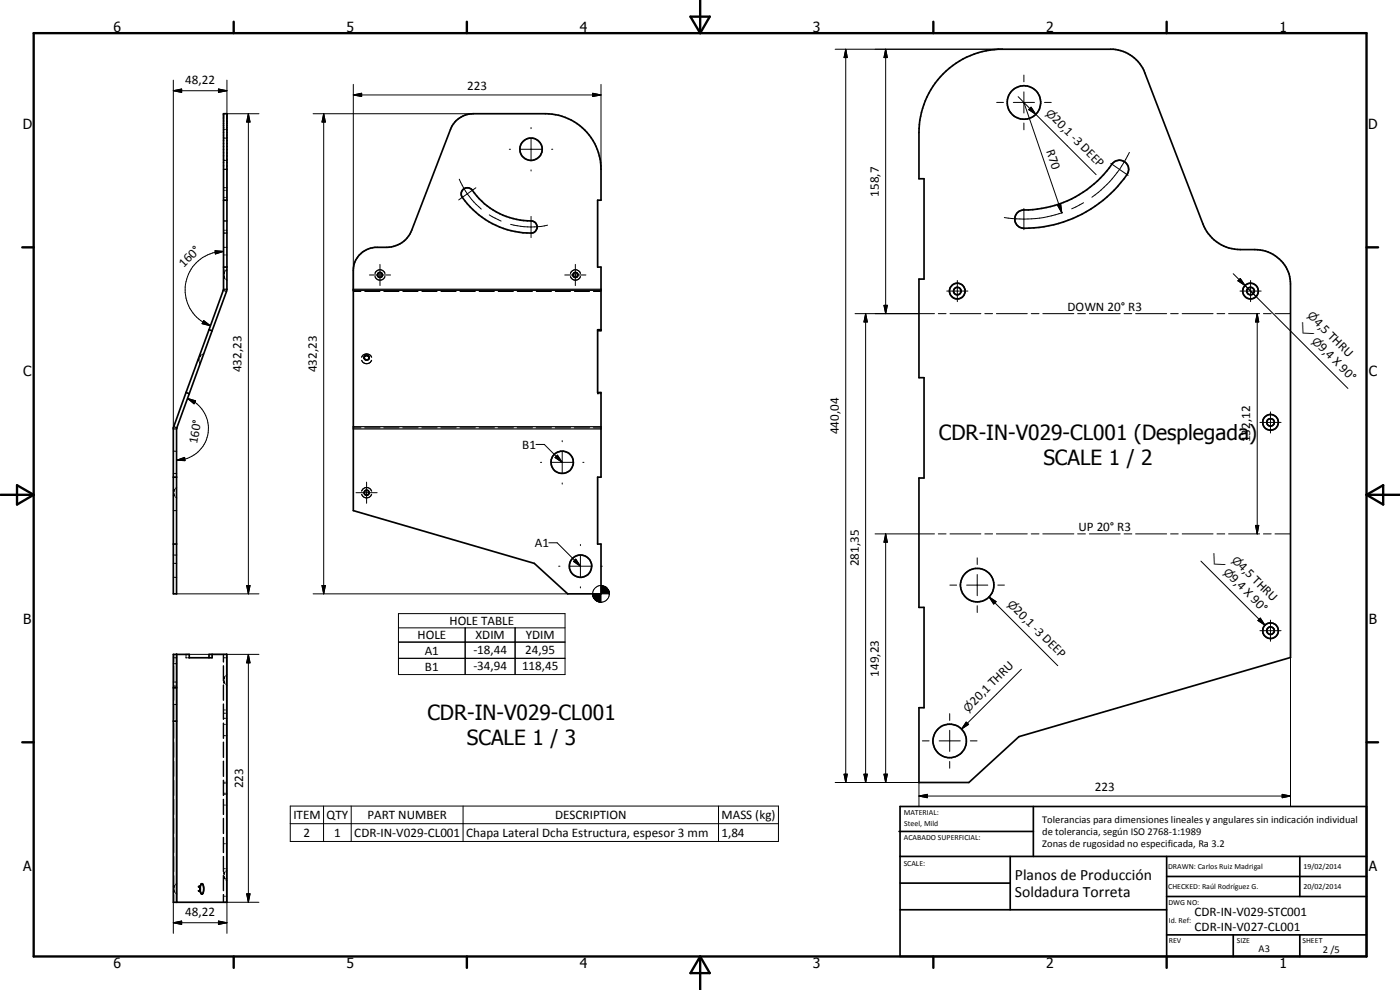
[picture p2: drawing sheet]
<svg xmlns="http://www.w3.org/2000/svg" width="420mm" height="297mm" viewBox="0 0 420 297" stroke-linecap="round" stroke-linejoin="round" font-family="sans-serif">
<g fill="none" stroke="#000" stroke-width=".51">
<path d="M283.1 22.1a24.7 24.7 0 0 1 16.5-7.3h34.5a11.1 11.1 0 0 1 9.5 7l17.4 45.4a12.1 12.1 0 0 0 11.2 7.7h4.4a10.5 10.5 0 0 1 10.7 10.3v112.1l-81.5 23.7-15 13.8h-15v-22.5h1.5v-30.1h-1.5v-38.8h1.5v-30.1h-1.5v-29.6h1.5v-30.1h-1.5v-13.8a25.1 25.1 0 0 1 7.3-17.7zM139 56.9a1.86 1.86 0 0 1 2.8 .2 22 22 0 0 0 18.2 9.3 1.82 1.82 0 0 1 1.2 2 1.82 1.82 0 0 1-1.8 1.5 24.8 24.8 0 0 1-20.9-11.3v-.9zM67.1 60.1h1M305.2 63.9l1.3-.8a33.1 33.1 0 0 0 27.8-14.4 2.74 2.74 0 0 1 3.5 .1 2.74 2.74 0 0 1 .4 3.6 37 37 0 0 1-31.7 16 2.75 2.75 0 0 1-1.3-4.5zM62.7 98.9l-6.9 18.9M62.7 98.9l4.4-11.9v-52.9h1v52.7l-4.4 12.4M62.7 98.9l1 .3M63.7 99.2l-10.7 29.5v49.5h-1v-49.8l3.8-10.6M67.1 80.1h1M180.4 98.9h-1v18.9h1v25.4h-1v20h1v15h-10l-10.1-9.2-54.3-15.8v-72.1a7 7 0 0 1 6.5-6.9h3.6a8 8 0 0 0 7.5-5.1l11.6-30.3a7.4 7.4 0 0 1 6.8-4.7h21.7a16.7 16.7 0 0 1 16.7 16.7v9.3h-1v20h1v19.1h-1M55.8 117.8l1 .3M109.5 106.8l.3-.2 .8 .2"/>
<path d="M109.5 106.8l-.2 .4M109.5 106.8l-.2 .3a.73 .73 0 0 0 .8 .9 .73 .73 0 0 0 .6-1M109.5 106.8l.6-.1 .6 .3M110.6 107l.2 .3M52 143.2h1M52 163.2h1M53 196.3v74.4M63.7 196.3v1.1h-6.9v-1.1h-4.8v74.4h16.1v-74.4h-5.4v1.1M52 206.4h1M52 216.4h1M269.8 249.5h40.3M270.1 242h140v45h-140z"/>
<path d="M270.1 257h140M303.2 257v16M310.1 242v15M350.1 257v30M390.1 257v12M60.1 266.4v1.2l.4 .6a1.39 1.39 0 0 0 .6-1.8 .79 .79 0 0 0-.7-1.2l-.3 .6v1.2M270.1 265h33.1M270.1 273h80M350.1 269h60M350.1 263h60M350.1 280.5h60M370.1 280.5v6.5"/>
<path d="M390.1 280.5v6.5"/>
<circle cx="307.3" cy="30.7" r="5"/>
<circle cx="159.3" cy="44.8" r="3.4"/>
<circle cx="114" cy="82.5" r=".76"/>
<circle cx="172.7" cy="82.5" r=".74"/>
<circle cx="287.3" cy="87.3" r="2.35"/>
<circle cx="287.3" cy="87.3" r="1.12"/>
<circle cx="375.3" cy="87.3" r="1.12"/>
<circle cx="375.3" cy="87.4" r="2.34"/>
<circle cx="168.7" cy="138.7" r="3.4"/>
<circle cx="381.3" cy="126.7" r="2.35"/>
<circle cx="381.3" cy="126.7" r="1.13"/>
<circle cx="110" cy="147.8" r=".75"/>
<circle cx="174.2" cy="169.9" r="3.4"/>
<circle cx="293.3" cy="175.6" r="5"/>
<circle cx="381.3" cy="189.2" r="1.13"/>
<circle cx="381.3" cy="189.2" r="2.35"/>
<circle cx="285" cy="222.3" r="5"/>
</g>
<g fill="none" stroke="#000" stroke-width=".35">
<path d="M67.1 50.8h1M67.1 56.3h.3M67.1 41.4h.3M67.1 48.1h.3M67.7 56.3h.4M67.7 41.4h.4M67.7 48.1h.4M67.1 74.2h.3M67.1 66.3h.3M67.1 69.9h.3M67.7 74.2h.4M67.7 66.3h.4"/>
<path d="M67.7 69.9h.4M67 87.1l1 .4M67.1 86.8h1M67.1 81.7h.1M67.1 83.2h.1M67.2 81.7h.1M67.2 83.2h.1M67.3 81.7v.6M67.3 82.8v.4M67.3 83.2l.2 .3M67.5 81.4l-.2 .3M67.8 83.8l.3 .3"/>
<path d="M68.1 80.9l-.3 .3M106 86.8h74.4M106 87.1h74.4M112.6 82a1.54 1.54 0 0 1 1.4-1.1 1.54 1.54 0 0 1 1.5 1.1M112.6 83a1.55 1.55 0 0 0 1.4 1.1 1.55 1.55 0 0 0 1.5-1.1M171.2 83a1.55 1.55 0 0 0 1.5 1.1 1.55 1.55 0 0 0 1.5-1.1M171.2 82a1.54 1.54 0 0 1 1.5-1.1 1.54 1.54 0 0 1 1.5 1.1M59.4 108l.2 .1M59.6 108.1l.2 .3M59.8 107.6l-.2 .5M59.9 108.8l.2 .3M59.9 106.6h.1"/>
<path d="M60 106.6l.1 .1M60.1 106.7l-.2 .4M60.4 106.5l-.3 .2M61.2 106.2l-.4 .1M108.5 108.1a1.62 1.62 0 0 0 1.5 1 1.62 1.62 0 0 0 1.5-1M108.5 107.2a1.62 1.62 0 0 1 1.5-1 1.62 1.62 0 0 1 1.5 1M109.3 107.3l.4 .7M110.4 107.9v.1M110.8 107.3l-.4 .6M179.4 117.8v.1M179.4 118l.3 .1M180 118.1h.4"/>
<path d="M52 128.7h1M52 135.4h.4M52.1 128l1 .4M52.7 135.4h.3M106 128.7h74.4M106 128h74.4M52 147.1h.1M52 148.6h.1M52 153.2h.4M52 142.1h.4M52.1 147.1h.1M52.1 148.6h.1"/>
<path d="M52.2 147.1v.5M52.2 148.1v.5M52.2 148.6l.3 .2M52.5 146.8l-.3 .3M52.7 153.2h.3M52.7 142.1h.3M52.7 149.1l.3 .3M53 146.3l-.3 .3M108.5 148.3a1.6 1.6 0 0 0 1.5 1.1 1.6 1.6 0 0 0 1.5-1.1M108.5 147.4a1.58 1.58 0 0 1 1.5-1.1 1.58 1.58 0 0 1 1.5 1.1M52 169h.4M52 166.5h.4"/>
<path d="M52 173.2h.4M52.7 169h.3M52.7 166.5h.3M52.7 173.2h.3M52 197.4h.4M52 199.1h.4M52.7 197.4h.3M52.7 199.1h.3M53.1 196.3v74.4M55.8 197v.4h.4M55.8 196.3v.4M56.5 197.4h.3"/>
<path d="M67.1 197.4h.3M67.1 196.3v2.3M67.1 199.8v4.5M67.7 197.4h.4M68 196.3v74.4M52 211.4h.4M52 204.6h.4M52 205.9h.4M52.7 211.4h.3M52.7 204.6h.3M52.7 205.9h.3M67.1 205.5v4.6"/>
<path d="M67.1 211.2v4.6M67.1 217v4.5M67.1 203.3h.1M67.1 204.8h.1M67.1 215.5h.3M67.1 214h.3M67.2 203.3h.1M67.2 204.8h.1M67.3 203.3v.5M67.3 204.3v.5M67.3 204.8l.2 .2M67.5 203l-.2 .3"/>
<path d="M67.7 215.5h.4M67.7 214h.4M67.8 205.3l.3 .3M68.1 202.4l-.3 .3M67.1 222.7v4.5M67.1 228.4v4.6M67.1 234.1v4.6M67.1 239.8v4.6M67.1 238.3h.3M67.1 220.7h.3M67.7 238.3h.4M67.7 220.7h.4"/>
<path d="M67.1 245.5v4.6M67.1 251.2v4.6M67.1 257v4.5M52 265.9h.1M52 267.5h.1M52.1 265.9h.1M52.1 267.5h.1M52.2 265.9v.5M52.2 267v.5M52.2 267.5l.3 .2M52.5 265.7l-.3 .2M52.7 268l.3 .3"/>
<path d="M53 265.1l-.3 .3M59.5 266.1l.3-.2 .3 .5M59.5 267.3l.1 .2M59.6 267.2l.1 .2M59.6 267.5h.2M59.7 265.9l.2 .8-.1 .7M59.7 267.4l-.1 .1M59.8 267.4h-.1M59.8 267.4v.1M59.8 267.4l.2 .2M60 265.7l-.4 .5M60.1 267l-.3 .5"/>
<path d="M60.2 267.9l.2 .2M60.4 265.2l-.2 .3M67.1 262.7v4.6M67.1 268.4v2.3M67.1 261.9h.1M67.1 263.4h.1M67.2 261.9h.1M67.2 263.4h.1M67.3 261.9v.5M67.3 262.9v.5M67.3 263.4l.2 .3M67.5 261.7l-.2 .2"/>
<path d="M67.8 264l.3 .3M68.1 261.1l-.3 .3"/>
</g>
<g fill="#000">
<circle cx="67.3" cy="83.2" r=".18"/>
<circle cx="60.1" cy="106.7" r=".18"/>
<circle cx="109.3" cy="107.4" r=".18"/>
<circle cx="109.3" cy="107.3" r=".18"/>
<circle cx="110.8" cy="107.4" r=".18"/>
<circle cx="110.8" cy="107.3" r=".18"/>
<circle cx="67.3" cy="204.8" r=".18"/>
</g>
<g fill="none" stroke="#000" stroke-width=".3">
<path d="M250.6 14.8h50.2M253.8 14.8l.5 2.5h-1zM253.8 14.8v220M265.8 14.8l.5 2.5h-1zM265.8 14.8v79.3M52 27.2l2.5-.5v1zM52 27.2h16.1M52 24v104.7M65.6 26.7l2.5 .5-2.5 .5zM67.1 38.8h.3M67.7 38.8h.4M68.1 24v36.1"/>
<path d="M68.1 34.1h9.6M74.5 34.1l.5 2.5h-1zM74.5 34.1v144.1M94 34.1h48M97.1 34.1l.6 2.5h-1.1zM97.1 34.1v144.1M106 28.5l2.5-.5v1zM106 25.3v62.2h2.3M106 28.5h74.4M159.4 38.3v.3M177.9 28l2.5 .5-2.5 .5zM180.4 25.3v25.5"/>
<path d="M299.1 30.7h2M304.1 30.7h6.4M305.6 29l5.2 5.3M307.3 30.7h.1M307.3 30.7l11.4 33.2M307.3 22.5v2.1M307.3 27.6v6.3M307.3 36.9v2M308.7 32.9l.7-.7 1.4 2.1zM309.4 32.2l1.4 2.1-2.1-1.4zM310.8 34.3l18.2 18.1M313.5 30.7h2"/>
<path d="M67.1 57.1h.3M67.1 59.2h.3M67.7 57.1h.4M67.7 59.2h.4M137.8 53.8a24.8 24.8 0 0 0 6.6 8.9M142.8 56.3l-5.1 3.7M152.9 44.8h.3M156.2 44.8h6.3M159.4 41.6v6.4M159.4 51v.3M165.6 44.8h.3M333.4 49l2.6 1.8"/>
<path d="M336 50.8a35.3 35.3 0 0 1-8.3 8.4M336 50.8l2.6 1.8M339 45.7l-3 5.1M64.5 75.2l2.6 .2-2.5 .8zM67.1 69.1h.3M67.1 76.5h.3M67.1 69.9h.3M67.1 75.4a11.5 11.5 0 0 0-10.8 15.6 11.6 11.6 0 0 0 4.6 5.6l2.2 1.1M67.7 69.1h.4M67.7 76.5h.4M67.7 69.9h.4M114 79.3v6.4"/>
<path d="M146.8 64.5l3.6 1.8M153.2 67.3a23.2 23.2 0 0 0 11.1 .3M159.4 64.9v6.4M172.7 79.3v6.4M307.3 62.6v6.3M317.4 61.6l.9-.3 .4 2.6zM318.9 63.8a35.6 35.6 0 0 1-17.5 1.5M325.2 60.8l-3.6 1.9M61.1 96.2l2 1.5-2.4-.6zM67.1 81.1h.3M67.7 81.1h.4M109.5 87.5h4.5"/>
<path d="M110.9 82.5h6.3M115.2 87.5h4.5M120.9 87.5h4.6M126.6 87.5h4.6M132.3 87.5h4.6M138 87.5h4.7M143.8 87.5h4.6M149.5 87.5h4.6M155.2 87.5h4.6M160.9 87.5h4.6M166.7 87.5h4.5M169.5 82.5h6.3"/>
<path d="M172.4 87.5h4.5M178.1 87.5h2.3M256.6 94.1h23.8M259.8 94.1l.5 2.5h-1zM259.8 94.1v140.7M265.3 91.6h1l-.5 2.5zM281.6 94.1h2.3M284.1 87.3h6.4M285.1 94.1h9.3M287.3 84.2v6.3M295.6 94.1h2.3M299 94.1h9.3"/>
<path d="M309.5 94.1h2.3M313 94.1h9.3M323.4 94.1h2.3M326.9 94.1h9.3M337.3 94.1h2.4M340.8 94.1h9.3M351.3 94.1h2.3M354.8 94.1h9.3M365.2 94.1h2.4M368.7 94.1h9.3M370.1 82.1l34.4 34.4M371.5 84.2l.7-.6 1.5 2.1z"/>
<path d="M372.1 87.3h6.4M375.3 84.2v6.3M377.3 94.1l.5 2.5h-1zM377.3 94.1v66.1M379.2 94.1h2.3M382.6 94.1h4.7M56.3 119.5l2.4 .8-.5 .9zM56.3 119.5a9.6 9.6 0 0 1 5.1 4.5 9.5 9.5 0 0 1-5.9 13.8l-2.5 .3M53 138.1l2.4-.9 .1 1zM106 128.4h2.3M109.5 128.4h4.5M115.2 128.4h4.5"/>
<path d="M120.9 128.4h4.6M126.6 128.4h4.6M132.3 128.4h4.6M138 128.4h4.7M143.8 128.4h4.6M149.5 128.4h4.6M155.2 128.4h4.6M160.9 133.3h2.5l5.2 5.3M160.9 128.4h4.6M162.2 138.7h.3M165.6 138.7h6.3M166.6 137.3l.7-.7 1.3 2z"/>
<path d="M166.7 128.4h4.5M167.3 136.6l1.4 2.1-2.1-1.4zM168.7 132.2v.3M168.7 135.6v6.3M172.4 128.4h4.5M174.9 138.7h.3M178.1 128.4h2.3M378.1 126.7h6.4M381.3 123.6v6.3M106.8 147.8h6.4M110 144.7v6.3M168.7 144.9v.3"/>
<path d="M376.8 157.6h1l-.5 2.6zM53 178.2h24.7M74 175.7h1l-.5 2.5zM94 178.2h76.4M96.6 175.7h1.1l-.6 2.5zM164.7 162.9h2.5l6.9 6.9M167.7 169.9h.4M171 169.9h6.4M172.8 167.8l1.4 2.1-2.1-1.5zM174.1 169.7l-1.3-1.9-.7 .6 2 1.4M174.2 163.4v.3M174.2 166.7v6.4"/>
<path d="M174.2 176.1v.3M177.9 178.2l.1 .7zM177.9 178.2l.2 1zM177.9 178.2l.4 1.3zM177.9 178.2l.6 1.6zM177.9 178.2l.8 1.9zM177.9 178.2l1.1 2.1-.3-.2zM177.9 178.2l1.4 2.3-.3-.2zM177.9 178.2l1.8 2.4-.4-.1zM177.9 178.2l2.1 2.5-.3-.1zM177.9 178.2l2.5 2.5h-.4zM177.9 178.2h2.5v2.5z"/>
<path d="M180.4 175.7h.3l2.2 2.5zM180.4 175.7l2.5 2.5h-2.5zM180.4 169.9h.4M180.7 175.7l.3 .1 1.9 2.4zM181 175.8l.4 .1 1.5 2.3zM181.4 175.9l.3 .2 1.2 2.1zM181.7 176.1l1.2 2.1zM182 176.3l.9 1.9zM182.3 176.6l.6 1.6zM182.4 176.8l.5 1.4zM182.7 177.2l.2 1zM182.8 177.5l.1 .7z"/>
<path d="M262.6 160.2h17.8M265.8 160.2l.5 2.5h-1zM265.8 160.2v74.6M281.6 160.2h2.3M285.1 175.6h2M285.1 160.2h9.3M290.1 175.6h6.3M293.3 167.4v2M293.3 172.4v6.3M295.6 160.2h2.3M296.8 179.1l2.1 1.4-.7 .7zM296.8 179.1l20.6 20.6"/>
<path d="M299 160.2h9.3M299.5 175.6h1.9M309.5 160.2h2.3M313 160.2h9.3M323.4 160.2h2.3M326.9 160.2h9.3M337.3 160.2h2.4M340.8 160.2h9.3M351.3 160.2h2.3M354.8 160.2h9.3M360.4 168.4l19.2 19.2M365.2 160.2h2.4"/>
<path d="M368.7 160.2h9.3M379.2 160.2h2.3M382.6 160.2h4.7M52.1 196.3v2.3M52.1 199.8v4.5M55.8 196.3h21.9M67 196.3v2.3M67 199.8v4.5M74.5 196.3l.5 2.6h-1zM74.5 196.3v74.4M119.6 188.4h50M119.6 192.7h50"/>
<path d="M119.6 197.5h50M119.6 184.1h50v18.3h-50zM139.6 188.4v14M154.6 188.4v14M293.3 181.7v2.1M377.5 186.2l.7-.7 1.4 2.1zM378.1 189.2h6.4M378.2 185.5l1.4 2.1-2.1-1.4zM381.3 186.1v6.3M387.3 197.3v44.7M52.1 205.5v4.6M52.1 211.2v4.6"/>
<path d="M52.1 217v4.5M67 205.5v4.6M67 211.2v4.6M67 217v4.5M67.1 217.3h.3M67.1 213h.3M67.7 217.3h.4M67.7 213h.4M285 214.1v2.1M285 219.1v6.4M290 216.7l.7 .6-2.1 1.4zM306.5 200.8l-17.9 17.9"/>
<path d="M52.1 222.7v4.5M52.1 228.4v4.6M52.1 234.1v4.6M52.1 239.8v4.6M67 222.7v4.5M67 228.4v4.6M67 234.1v4.6M67 239.8v4.6M67.1 234.7h.3M67.1 235h.3M67.1 238h.3M67.7 234.7h.4"/>
<path d="M67.7 235h.4M67.7 238h.4M250.6 234.8h25.2v7.2M253.3 232.3h1l-.5 2.5zM259.3 232.3h1l-.5 2.5zM265.3 232.3h1l-.5 2.5zM275.8 238.8l2.5-.5v1.1zM275.8 238.8h111.5M276.8 222.3h2M281.8 222.3h6.4M285 228.5v2M291.2 222.3h2"/>
<path d="M384.8 238.3l2.5 .5-2.5 .6zM52.1 245.5v4.6M52.1 251.2v4.6M52.1 257v4.5M67 245.5v4.6M67 251.2v4.6M67 257v4.5M67.1 241.6h.3M67.1 253.2h.3M67.7 241.6h.4M67.7 253.2h.4M87.1 241.9h146.5v10.6h-146.5z"/>
<path d="M87.1 247.1h146.5M97.1 241.9v10.6M105.4 241.9v10.6M139 241.9v10.6M215.6 241.9v10.6M52 276.9l2.5-.5v1zM52 270.7v9.3M52 276.9h16.1M52.1 262.7v4.6M52.1 268.4v2.3M65.6 276.4l2.5 .5-2.5 .5zM67 262.7v4.6"/>
<path d="M67 268.4v2.3h10.7M67.1 260.6h.3M67.1 263.5h.3M67.1 268.9h.3M67.7 260.6h.4M67.7 263.5h.4M67.7 268.9h.4M68.1 270.7v9.3M74 268.2h1l-.5 2.5z"/>
<circle cx="180.4" cy="178.2" r="2.51"/>
</g>
<g fill="none" stroke="#000" stroke-width=".71">
<path d="M10.1 9.9h400v277.1h-400zM70.1 6.5v3.4M140.1 6.5v3.4M207.2 5h5.8l-2.9 4.9zM210.1 0v9.9M280.1 6.5v3.4M350.1 6.5v3.4M6.7 74.2h3.4M410.1 74.2h3.5M.1 148.5h10M5.1 145.6l5 2.9-5 2.9zM410.1 148.5h10"/>
<path d="M410.1 148.5l5-2.9v5.8zM6.7 222.7h3.4M410.1 222.7h3.5M70.1 287v3.4M140.1 287v3.4M210.1 287v10M210.1 287l2.9 5h-5.8zM280.1 287v3.4M350.1 287v3.4"/>
</g>
<g fill="#000">
<path d="M253.8 14.8l.5 2.5h-1zM265.8 14.8l.5 2.5h-1zM52 27.2l2.5-.5v1zM65.6 26.7l2.5 .5-2.5 .5zM74.5 34.1l.5 2.5h-1zM97.1 34.1l.6 2.5h-1.1zM106 28.5l2.5-.5v1zM177.9 28l2.5 .5-2.5 .5zM309.4 32.2l1.4 2.1-2.1-1.4zM64.5 75.2l2.6 .2-2.5 .8zM317.4 61.6l.9-.3 .4 2.6zM61.1 96.2l2 1.5-2.4-.6z"/>
<path d="M259.8 94.1l.5 2.5h-1zM265.3 91.6h1l-.5 2.5zM371.5 84.2l.7-.6 1.5 2.1zM377.3 94.1l.5 2.5h-1zM53 138.1l2.4-.9 .1 1zM56.3 119.5l2.4 .8-.5 .9zM167.3 136.6l1.4 2.1-2.1-1.4zM376.8 157.6h1l-.5 2.6zM74 175.7h1l-.5 2.5zM96.6 175.7h1.1l-.6 2.5zM172.8 167.8l1.4 2.1-2.1-1.5zM177.9 178.2l.1 .7z"/>
<path d="M177.9 178.2l.2 1zM177.9 178.2l.4 1.3zM177.9 178.2l.6 1.6zM177.9 178.2l.8 1.9zM177.9 178.2l1.1 2.1-.3-.2zM177.9 178.2l1.4 2.3-.3-.2zM177.9 178.2l1.8 2.4-.4-.1zM177.9 178.2l2.1 2.5-.3-.1zM177.9 178.2l2.5 2.5h-.4zM180.4 175.7l2.5 2.5h-2.5zM182.8 177.5l.1 .7zM182.7 177.2l.2 1z"/>
<path d="M182.4 176.8l.5 1.4zM182.3 176.6l.6 1.6zM182 176.3l.9 1.9zM181.7 176.1l1.2 2.1zM181.4 175.9l.3 .2 1.2 2.1zM181 175.8l.4 .1 1.5 2.3zM180.7 175.7l.3 .1 1.9 2.4zM180.4 175.7h.3l2.2 2.5zM265.8 160.2l.5 2.5h-1zM74.5 196.3l.5 2.6h-1zM177.9 178.2h2.5v2.5zM296.8 179.1l2.1 1.4-.7 .7z"/>
<path d="M378.2 185.5l1.4 2.1-2.1-1.4zM290 216.7l.7 .6-2.1 1.4zM253.3 232.3h1l-.5 2.5zM259.3 232.3h1l-.5 2.5zM265.3 232.3h1l-.5 2.5zM275.8 238.8l2.5-.5v1.1zM384.8 238.3l2.5 .5-2.5 .6zM52 276.9l2.5-.5v1zM65.6 276.4l2.5 .5-2.5 .5zM74 268.2h1l-.5 2.5z"/>
</g>
<g font-size="6.3">
<text x="281.8" y="132.1">CDR-IN-V029-CL001 (Desplegada)</text>
<text x="313.1" y="139.6">SCALE 1 / 2</text>
<text x="128.3" y="215.9">CDR-IN-V029-CL001</text>
<text x="140.1" y="223.4">SCALE 1 / 3</text>
</g>
<g font-size="4.7">
<text x="304.6" y="263.9">Planos de Producción</text>
<text x="304.6" y="269.3">Soldadura Torreta</text>
</g>
<g font-size="4.2">
<text x="34" y="9.6">6</text>
<text x="104" y="9.6">5</text>
<text x="174" y="9.6">4</text>
<text x="244" y="9.6">3</text>
<text x="314" y="9.6">2</text>
<text x="384" y="9.6">1</text>
<text x="6.8" y="38.7">D</text>
<text x="410.6" y="38.7">D</text>
<text x="7" y="112.9">C</text>
<text x="410.8" y="112.9">C</text>
<text x="7" y="187.1">B</text>
<text x="410.8" y="187.1">B</text>
<text x="7" y="261.4">A</text>
<text x="410.8" y="261.4">A</text>
<text x="34" y="290.4">6</text>
<text x="104" y="290.4">5</text>
<text x="174" y="290.4">4</text>
<text x="244" y="290.4">3</text>
<text x="314" y="290.4">2</text>
<text x="384" y="290.4">1</text>
</g>
<g font-size="3.9">
<text x="55.6" y="25.2">48,22</text>
<text x="140.2" y="27">223</text>
<text x="315.6" y="36.1" transform="rotate(45 315.6 36.1)">20,1 -3 DEEP</text>
<text x="313.9" y="45.3" transform="rotate(71 313.9 45.3)">R70</text>
<text x="263.7" y="59" transform="rotate(-90 263.7 59)">158,7</text>
<text x="55.2" y="80.5" transform="rotate(-46 55.2 80.5)">160°</text>
<text x="320.4" y="93.3">DOWN 20° R3</text>
<text x="394.2" y="96.9" transform="rotate(45 394.2 96.9)">4,5 THRU</text>
<text x="395.5" y="104.5" transform="rotate(45 395.5 104.5)">9,4 X 90°</text>
<text x="72.5" y="111.7" transform="rotate(-90 72.5 111.7)">432,23</text>
<text x="95.1" y="111.7" transform="rotate(-90 95.1 111.7)">432,23</text>
<text x="251.7" y="130.3" transform="rotate(-90 251.7 130.3)">440,04</text>
<text x="59.2" y="133.3" transform="rotate(-80 59.2 133.3)">160°</text>
<text x="156.7" y="134.6">B1</text>
<text x="375.2" y="132.6" transform="rotate(-90 375.2 132.6)">132,12</text>
<text x="323.7" y="159.4">UP 20° R3</text>
<text x="160.5" y="164.1">A1</text>
<text x="257.7" y="169.9" transform="rotate(-90 257.7 169.9)">281,35</text>
<text x="368.9" y="173.9" transform="rotate(45 368.9 173.9)">9,4 X 90°</text>
<text x="371.5" y="170.2" transform="rotate(45 371.5 170.2)">4,5 THRU</text>
<text x="304.1" y="183.4" transform="rotate(45 304.1 183.4)">20,1 -3 DEEP</text>
<text x="125.3" y="191.8">HOLE</text>
<text x="134.9" y="187.5">HOLE TABLE</text>
<text x="142.7" y="191.8">XDIM</text>
<text x="157.8" y="191.8">YDIM</text>
<text x="127.5" y="196.4">A1</text>
<text x="142.1" y="196.1">-18,44</text>
<text x="157.6" y="196.1">24,95</text>
<text x="127.5" y="201.2">B1</text>
<text x="142.1" y="201">-34,94</text>
<text x="156.7" y="201">118,45</text>
<text x="263.7" y="203" transform="rotate(-90 263.7 203)">149,23</text>
<text x="292.5" y="211.8" transform="rotate(-45 292.5 211.8)">20,1 THRU</text>
<text x="73" y="236.5" transform="rotate(-90 73 236.5)">223</text>
<text x="328.5" y="237.3">223</text>
<text x="88" y="245.7">ITEM</text>
<text x="98" y="245.8">QTY</text>
<text x="110.3" y="245.7">PART NUMBER</text>
<text x="166.6" y="245.8">DESCRIPTION</text>
<text x="216.5" y="245.9">MASS (kg)</text>
<text x="91.1" y="251.1">2</text>
<text x="100.3" y="251.1">1</text>
<text x="106.3" y="251.1">CDR-IN-V029-CL001</text>
<text x="139.9" y="251.2">Chapa Lateral Dcha Estructura, espesor 3 mm</text>
<text x="216.5" y="251.1">1,84</text>
<text x="55.6" y="274.8">48,22</text>
<text x="358.5" y="275">CDR-IN-V029-STC001</text>
<text x="358.5" y="279.4">CDR-IN-V027-CL001</text>
</g>
<g font-size="3.3">
<text x="313.6" y="34.1" transform="rotate(45 313.6 34.1)">n</text>
<text x="392.2" y="95" transform="rotate(45 392.2 95)">n</text>
<text x="389.1" y="98.1" transform="rotate(45 389.1 98.1)">w</text>
<text x="393.5" y="102.5" transform="rotate(45 393.5 102.5)">n</text>
<text x="362.5" y="167.4" transform="rotate(45 362.5 167.4)">w</text>
<text x="367" y="171.9" transform="rotate(45 367 171.9)">n</text>
<text x="369.5" y="168.2" transform="rotate(45 369.5 168.2)">n</text>
<text x="302.1" y="181.4" transform="rotate(45 302.1 181.4)">n</text>
<text x="290.5" y="213.8" transform="rotate(-45 290.5 213.8)">n</text>
</g>
<g font-size="3.1">
<text x="312.7" y="246.8">Tolerancias para dimensiones lineales y angulares sin indicación individual</text>
<text x="312.7" y="250.4">de tolerancia, según ISO 2768-1:1989</text>
<text x="312.7" y="254">Zonas de rugosidad no especificada, Ra 3.2</text>
<text x="377.7" y="285.6">A3</text>
<text x="397" y="285.9">2 /5</text>
</g>
<g font-size="2.4">
<text x="271.2" y="244.4">MATERIAL:</text>
<text x="271.3" y="252">ACABADO SUPERFICIAL:</text>
<text x="271.4" y="247.9">Steel, Mild</text>
<text x="271.2" y="259.7">SCALE:</text>
<text x="350.6" y="260.8">DRAWN: Carlos Ruiz Madrigal</text>
<text x="391.2" y="260.6">19/02/2014</text>
<text x="350.6" y="266.9">CHECKED: Raúl Rodríguez G.</text>
<text x="391.2" y="266.7">20/02/2014</text>
<text x="350.6" y="271.4">DWG NO:</text>
<text x="350.8" y="276.9">Id. Ref:</text>
<text x="350.8" y="282.8">REV</text>
<text x="371.2" y="282.9">SIZE</text>
<text x="390.9" y="282.9">SHEET</text>
</g>
</svg>
